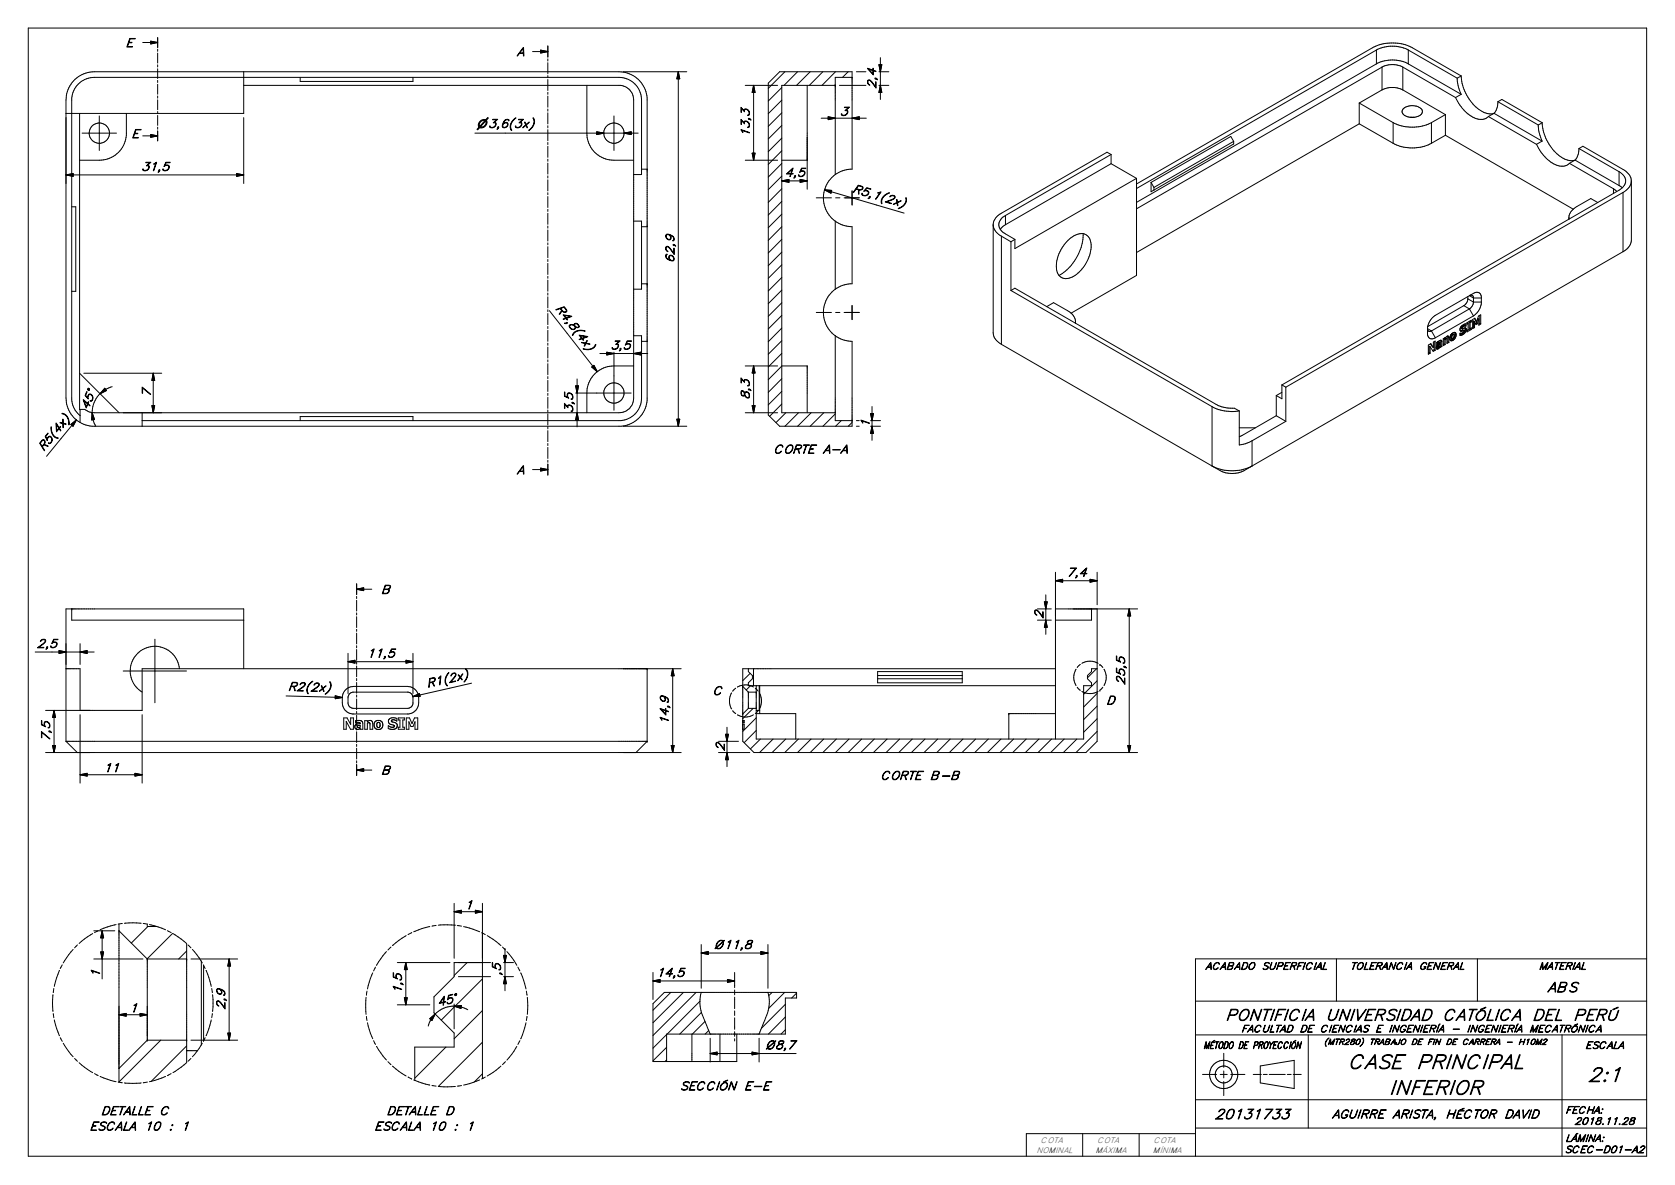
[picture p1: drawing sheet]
<svg xmlns="http://www.w3.org/2000/svg" width="594mm" height="420mm" viewBox="0 0 594 420" stroke-linecap="round" stroke-linejoin="round" font-family="sans-serif">
<g fill="none" stroke="#000" stroke-width=".35">
<path d="M10 9.9h574v400.1h-574zM50.6 15.1h5.3M53.5 14.6l2.4 .5-2.4 .5zM55.9 13.3v3.5M55.9 17.4v.8M55.9 18.8v3.6M188.9 18.3h5.4M191.8 17.8l2.5 .5-2.5 .5zM194.3 16.3v3.9M488.2 17.7l-85.1 49.1M488.2 17.7a12.3 12.3 0 0 1 11.3 0M488.2 17.7v4.9"/>
<path d="M499.5 17.7l17.3 10M499.5 17.7v4.9M26.6 28.1a10.3 10.3 0 0 1 6.8-2.7h186.1a10 10 0 0 1 10 9.3v107.2a10.1 10.1 0 0 1-9.2 9.2h-187.6a10 10 0 0 1-9.3-10v-105.7a10.3 10.3 0 0 1 3.2-7.3zM55.9 23v.7M55.9 24.4v3.5M55.9 28.5v.8M55.9 29.9v3.5M55.9 34v.8M55.9 35.4v3.5M55.9 39.5v.8M86.4 30.3h133.7a5.2 5.2 0 0 1 4.6 5.1v105.7a5.1 5.1 0 0 1-5.2 5.2h-186.1l-2-.3a4.3 4.3 0 0 0-3.2-.8M86.4 25.4v14.8h-63"/>
<path d="M106.5 27.4v1.5h40v-1.5M194.3 20.9v.7M194.3 22.2v4M194.3 26.8v.8M194.3 28.2v3.9M194.3 32.7v.7M194.3 34.1v3.9M194.3 38.7v.7M208.1 30.3v16.9a9.5 9.5 0 0 0 9.7 9.6h6.9M221.1 25.4h22.5M240.6 25.4l.5 2.5h-1zM240.6 25.4v125.7"/>
<path d="M264.3 30.3h11.5M267.3 30.3l.5 2.5h-1zM267.3 30.3v26.5M277.3 35.5l-4.8 4.8M277.3 31l-4.8 4.8M278.4 25.4l-5.9 5.9M282.9 25.4l-4.8 4.9M286.3 30.3v36.8M287.4 25.4l-4.9 4.9M291.8 25.4l-4.7 4.9M296.2 30l-.2 .3M296.2 30.3h-18.9v116h18.9"/>
<path d="M296.3 25.4l-4.8 4.9M297.7 30.3h9.4M300.8 25.4l-2 2M302.2 27.4h-6v34.5M303.7 25.4h3.4M311.7 22.9h1.1l-.6 2.5zM311.7 25.4h3.5M311.7 30.3h3.5M312.2 30.3l.6 2.5h-1.1zM312.2 20.4v14.9M482.1 36.5v7.4M482.1 36.5l12 7"/>
<path d="M488.2 22.6a12.1 12.1 0 0 1 11.3 0M488.2 22.6l-85.1 49.2M490.2 31.9l-8.1 4.6M490.2 31.9a8.1 8.1 0 0 1 6.5-.4l.8 .4M490.2 23.8l-87.1 50.2M490.2 23.8a8 8 0 0 1 7.3 0M490.2 23.8v8.1M497.5 31.9l15.1 8.7M497.5 23.8l18.7 10.8M497.5 23.8v8.1M497.7 38.6a4.9 4.9 0 0 1 6.7 .4 1.89 1.89 0 0 1-1.7 2.3 4.1 4.1 0 0 1-5.4-1.6zM499.5 22.6l18.7 10.8"/>
<path d="M516.2 34.6a12.4 12.4 0 0 0 8.8 7.7 3.4 3.4 0 0 0 2.9-1M516.8 27.7l.5 3.2 .9 2.5M518.2 26.9a15.2 15.2 0 0 0 9.1 13.3l2.4 .1M518.2 26.9l-1.4 .8M518.2 33.4l-2 1.2M518.2 26.9l-17.3-10a15.6 15.6 0 0 0-14.1 0l-83.7 48.3M531.3 36.1l1.4-.8 14.3 8.2M531.3 36.1a5.9 5.9 0 0 1-1.4 4.1M531.3 36.1l14.3 8.2M28.2 40.2v105M29.1 47.2h12.2M35.2 41.1v12.2"/>
<path d="M44.8 40.2v7.8a9.6 9.6 0 0 1-9.6 8.8h-7M50.6 48.2h5.3M53.5 47.7l2.4 .5-2.4 .5zM55.9 40.9v3.5M55.9 45.1v.7M55.9 46.4v3.6M86.4 41.7v23.4M168.4 47.2h57.9M194.3 40v3.9M194.3 44.6v.7M194.3 46v3.9M194.3 50.5v.8"/>
<path d="M194.3 51.9v3.9M194.3 56.4v.8M194.3 57.8v3.9M211.7 46.7l2.5 .5-2.5 .5zM217.8 41.1v12.2M221.3 47.2l2.6-.5v1zM227.5 60h2M264.3 56.8h11.5M266.8 54.3h1l-.5 2.5zM277.3 58l-4.8 4.8M277.3 53.5l-4.8 4.8M277.3 49l-4.8 4.8"/>
<path d="M277.3 44.5l-4.8 4.8M277.3 40l-4.8 4.8M277.3 56.8h9M291.2 41.9h16M293.7 41.4l2.5 .5-2.5 .5zM302.2 41.9l2.6-.5v1zM394.1 54.8l-1.5-.8-37.4 21.6a5.1 5.1 0 0 0-3 3.9v38.5a4.6 4.6 0 0 0 3 4.1M394.1 58l-37.5 21.7M394.1 54.8v3.2M394.1 54.8l-37.5 21.6M394.1 58l9 5.2M437.5 50.1v1l-28.2 16.3"/>
<path d="M437.5 50.1l-28.2 16.4M437.5 50.1l-1-1.7-28.2 16.3M482.1 43.9l12 6.9M482.1 43.9l-79 45.6M494.1 50.8a14.6 14.6 0 0 0 13.6 0M494.1 43.5a15 15 0 0 0 13.6 0M494.1 43.5v7.3M500.2 41.6h1.4M507.7 43.5v7.3M512.6 40.6v7.4M512.6 48l-4.9 2.8M512.6 40.6l-4.9 2.9"/>
<path d="M512.6 48l45.4 26.2M527.9 41.3l17 9.9M529.9 40.2l-2 1.1M529.9 40.2l17 9.8M544.9 51.2a12.6 12.6 0 0 0 8.8 7.7 3.4 3.4 0 0 0 2.9-1M545.6 44.3a13.3 13.3 0 0 0 1.3 5.7M546.9 50l-2 1.2M547 43.5a15.2 15.2 0 0 0 9 13.3l2.5 .1M547 43.5l-1.4 .8M556.6 57.9l15.7 9M558.6 56.8l-2 1.1M558.6 56.8l15.6 9"/>
<path d="M560 52.7l1.4-.8 14.2 8.2a5 5 0 0 1 3 3.8v21.3a4.9 4.9 0 0 1-3 4M560 52.7a6 6 0 0 1-1.4 4.1M560 52.7l14.2 8.2M23.4 62l2.5-.4v.9zM23.4 62h63M25.4 73.3h1.5v30h-1.5M83.9 61.6l2.5 .4-2.5 .5zM194.3 62.4v.7M194.3 63.8v3.9M194.3 68.3v.7M194.3 69.7v3.9M194.3 74.2v.8"/>
<path d="M194.3 75.6v3.9M224.7 61.9h2.8v-26.5a8 8 0 0 0-8-8h-186.1a8.2 8.2 0 0 0-8 7.4v107a8.1 8.1 0 0 0 3 5.6M224.7 78.4h2.8v24.1h-2.8M277.3 64.1l2.5-.5v1zM277.3 75.9l-4.8 4.8M277.3 71.4l-4.8 4.8M277.3 66.9l-4.8 4.9M277.3 62.4l-4.8 4.8M277.3 64.1h9M283.8 63.6l2.5 .5-2.5 .5zM289.5 70.1h5.4M292.4 67.3l2.6 .2-.3 1z"/>
<path d="M292.4 67.3l28.3 8.3M296.2 78.4a10.4 10.4 0 0 0 6 2v20.2a10.2 10.2 0 0 0-6 1.9M296.2 61.9a10.2 10.2 0 0 1 6-1.9v-34.6h-25.7l-4 4.1v117.7l4 3.9h25.7v-30.1a10.4 10.4 0 0 1-6-2M296.2 78.4v24.1M296.2 61.9a10.2 10.2 0 0 0 0 16.5M296.4 70.1h1.5M299.4 70.1h5.4M302.2 67.7v5M352.2 79.9a5.3 5.3 0 0 0 3 3.8M356.6 76.4v3.3M356.6 79.7l-1.8 1.6M356.6 76.4a3.3 3.3 0 0 0-1.9 4.9"/>
<path d="M403.1 63.2v34.5l-23.2 13.3M403.1 63.2l-43.1 24.9v-3.2M408.3 64.7l1 1.8M408.3 64.7v3.3l1-.6M409.3 66.5v.9M566.7 71.8l-2.5-1.4-4.9 2.8a4.8 4.8 0 0 0-2.8 4.5M572.3 66.9l1.1 1M572.3 66.9v1.7M574.2 60.9a3.5 3.5 0 0 1 2.3 3.3 3.5 3.5 0 0 1-2.3 3.2l-119.5 69.1M574.2 65.8l1.2 .8M574.2 60.9v4.9M575.6 68.2l-119.6 69.1"/>
<path d="M575.6 68.2v21M578.6 64.4a5 5 0 0 1-3 3.8M194.3 80.1v.8M194.3 81.5v4M194.3 86.1v.7M194.3 87.5v3.9M194.3 92v.8M194.3 93.4v3.9M194.3 98v.7M194.3 99.3v4M227.5 80.4h2M277.3 98.4l-4.8 4.8"/>
<path d="M277.3 93.9l-4.8 4.8M277.3 89.4l-4.8 4.8M277.3 84.9l-4.8 4.8M277.3 80.4l-4.8 4.8M354.7 81.3l1 1 4.3 2.6M355.2 83.7v38.4M355.2 83.7l3.4 2M358.6 85.7v17.3M360 84.9l-1.4 .8M378.8 85.2a5.5 5.5 0 0 1 6.6-1.8 6.2 6.2 0 0 1 1.1 7 12.1 12.1 0 0 1-7.7 8.3 3.8 3.8 0 0 1-4.1-4.9 13.3 13.3 0 0 1 4.1-8.6zM384.2 82.8a17.7 17.7 0 0 1-8.6 14.9M575.6 89.2l-131.5 76"/>
<path d="M194.3 103.9v.7M194.3 105.2v4M194.3 109.8v.7M194.3 111.2v3.9M194.3 115.7v.8M194.3 117.1v3.9M194.9 110.2l16.9 21.6M224.7 119h2.8v22.1a8.1 8.1 0 0 1-7.2 8h-169.9M227.5 100.6h2M277.3 116.3l-4.8 4.9M277.3 111.8l-4.8 4.8M277.3 107.4l-4.8 4.7"/>
<path d="M277.3 102.9l-4.8 4.8M289.5 110.8h5.4M296.2 119v30.1h6M296.2 102.5a10.2 10.2 0 0 0 0 16.5M296.4 110.8h1.5M299.4 110.8h5.4M302.2 108.3v5M358.6 103l71.3 41.2M358.6 103l1.4-.8 71.3 41.2a11.2 11.2 0 0 0 6.5 1.3l1.7 1M371.3 108.7l2.4-1.4 4.9 2.9a4.6 4.6 0 0 1 2.8 4.4l.1-.6M506.3 116.8a.86 .86 0 0 0 1.4 .5M506.3 116.5l1.4 .8"/>
<path d="M507.7 117.3l1.4 2.5M512.3 119.8l.3 .2M512.4 119.9l-.2 .3M512.6 120v-.3l-.7 .4v2.5l.7-.4M512.6 119.9l.3 .2M512.6 119.8l.5 .2M512.7 119.8a.61 .61 0 0 1 .5-.6 .61 .61 0 0 1 .7 .4v1.8M512.7 119.8l-.1 .2M513.5 119.2v2M513.5 119.6l.4 .2M514.6 119.4l.3 .2M514.7 118.7v1.2"/>
<path d="M514.7 118.7l.3 .2M514.7 119.9l.3 .2M514.7 119.9l.4 .2M514.8 118.5a.87 .87 0 0 1 .8-.6 .87 .87 0 0 1 .8 .5l-.1 1-1 1.2M514.8 118.5l-.6 1.2 .2 .9M514.8 118.5l-.1 .2M514.9 118.4l-.1 .1M514.9 119.6l.1 .5M515 118.9l-.1 .7M515.3 118.6l-.3 .3M515.6 118.5l-.6-.1 .3 .2M515.6 118.5v1.4"/>
<path d="M515.6 118.5l-.3 .1M515.6 119.9l-.2 .2M515.7 119.4v.1M516 117.9l.1 .9-.5 1.1M516.1 118.5l.3 .2M517.9 117.2l.5 .2M517.9 117.2h.2M518.1 117.2l.3 .2M518.2 116.1l.3 .2M518.5 118.4l.3 .2M518.5 118.4l-.7 .3M518.5 116.4l.1 .1"/>
<path d="M518.6 115.6l.4 .1M518.7 116l-.4-.3-.2 .3-.2 1.2M518.7 116l-.2 .4M518.7 117l.3 .2M518.7 117l-.6 .2M518.7 117l.6 .2M519 117.2l-.6 .2M519 117.2h.3M519.2 108.4l2 1.1M519.2 108.4l-12.9 7.4M519.3 117.2a.97 .97 0 0 1-1.5 1v.8l1-.4M519.5 115.4l.4 .2"/>
<path d="M519.6 115.4l.3 .2M519.6 115.4l-1.1 .2M519.6 114.9v.5M519.6 116.2l-.2 1.4-.9 .8M519.6 116.2l-1 .3M519.6 116.2h.2a1.65 1.65 0 0 1-1 2.4M519.7 116.6l.4 .2M519.9 115.6v-.8a1.8 1.8 0 0 0-1.7 1.4l.4 .3M519.9 115.6l-1.2 .4M520.1 117l-.1 .1M520.3 114.6l.4 .2M520.6 106l2 1.1"/>
<path d="M520.6 106a3 3 0 0 1-1.4 2.4M520.6 105.2v.8M520.7 114.8v2.1l-.4 .2v.6l1.5-.9M521.1 114.2v2.1l.3 .2M521.1 114.2l.3 .1M521.2 104.8a.89 .89 0 0 1 1-.1 .89 .89 0 0 1 .4 1zM521.2 109.5l1.4 2.5M521.2 109.5l-13.5 7.8M521.4 116.5l.4-.3v.6M521.4 114.3v2.2M521.5 113.7v.2M521.5 116.5v.1"/>
<path d="M521.5 116.6l.3 .2M521.5 113.9l.3 .2M521.5 113.9l-.4 .3M521.5 116.6l-1.2 .7M521.8 114.1v-.6l-1.5 .9v.6l.4-.2M521.8 114.1l-.4 .2M522.6 112a6.3 6.3 0 0 0 2.8-4.5v-2.2a1.68 1.68 0 0 0-1-1.6 1.68 1.68 0 0 0-1.8 .3l-13.5 7.8a6.4 6.4 0 0 0-2.8 4.5v2.2a1.65 1.65 0 0 0 1 1.6 1.65 1.65 0 0 0 1.8-.3M522.6 107.1a3 3 0 0 1-1.4 2.4M522.6 116l.4 .2M522.6 116l-.3 .1M522.6 105.7v1.4M522.6 112l-13.5 7.8"/>
<path d="M522.6 105.7h2.8M522.6 107.1h2.8M522.9 112.9l.8 1.1M523 114v2.2M523 114l-.4-.2v2.2M523 114l.5 1.1 .5-.3M523.6 114.6l.4 .2M523.6 114.6l-.3 .2M523.7 114l.7-1.9 .8-.5v3.3M523.7 114l-.6-1.2-.8 .5v3.2l.7-.3M524.5 113.1l-.5 1.7M524.5 113.1l-.4-.2-.5 1.7"/>
<path d="M524.5 113.1v2.2l.7-.4M524.8 111.8v2.9M524.8 114.7l.4 .2M524.8 114.7l-.3 .2M28.2 132.3l14 14M29.7 132.3h27.7M35.5 139.6a9.4 9.4 0 0 0-2.8 6.7M37.2 137.7l.6 .8-2.3 1.1zM39.8 137.1l-2.3 1-2 1.5M54.3 132.3l.6 2.6h-1zM54.3 132.3v14M194.3 121.7v.7"/>
<path d="M194.3 123.1v3.9M194.3 127.6v.7M194.3 128.9v4M194.3 133.5v.8M194.3 134.9v3.9M194.3 139.4v.8M204.2 136.8h1l-.5 2.6zM204.2 139.4h19.7M204.7 134.4v16.9M209.9 130.1l.7-.6 1.2 2.3zM212.8 125.3h16.9M215.2 124.9l2.6 .4-2.6 .6z"/>
<path d="M217.8 124.9v20.6M224.7 125.3l2.5-.4v1zM224.7 129.8h-6.9a9.6 9.6 0 0 0-9.7 9.6v6.9M227.5 121h2M264.3 129.8h11.5M267.3 129.8l.5 2.4h-1zM267.3 129.8v16.5M277.3 138.8l-4.8 4.8M277.3 134.3l-4.8 4.8M277.3 129.8l-4.8 4.8M277.3 125.3l-4.8 4.8M277.3 120.8l-4.8 4.8"/>
<path d="M277.3 129.8h9v16.5M355.2 122.1l74.7 43.1M454.7 136.5l1.3 .8M454.7 136.5v4.9l-2-1.1M454.7 139.1l-2 1.2M456 137.3v12.1M506.9 125l.3 .2M506.9 125l-.3 .2M507.2 123l1.1 1.6 .7-.4M507.2 123v2.2M507.2 123l-.3-.2v2.2M507.3 121.9l1.1 1.3"/>
<path d="M508.4 123.2v-1.9l.6-.4v3.3M508.4 123.2l-.9-1.4-.9 .5v3.3l.6-.4M508.7 121.2v2.8M508.7 124l.3 .2M508.7 124l-.6 .3M509.5 123.6l.6 .1M509.6 122h.1M509.7 122.6l.4 .3M509.7 121.4l.8-.6 .8-.1 .1 2.2M509.7 121.4l-.1 .6M509.7 121.4l-.1 .1M509.7 123.5l.4 .2"/>
<path d="M509.7 123.5l-.2 .1M509.9 121.3l.8 .1M509.9 121.3l.3 .2M509.9 121.3l-.2 .1M510.1 122.9h.1M510.1 122.9l.1 .1M510.1 122l-.1 .1M510.1 123.1l-.4 .4M510.1 123.1l.4 .3M510.2 123h.1M510.2 122l-.1 .1M510.2 123l-.1 .1"/>
<path d="M510.2 122l.5 .1M510.2 122l-.5 .5 .5 .5M510.3 122.4l-.2 .5M510.3 122.4l-.4-.2-.3 .4-.1 1M510.5 123.4l-.4 .3M510.5 122.9l.2 .1M510.7 121.4l-.5 .6M510.7 121.4l-1.1 .6M510.7 122.1l-.4 .3M510.7 122.1v.5l-.5 .4M510.7 123l-.2 .4M511 120.6v2"/>
<path d="M511 122.6l.4 .3M511 122.6l-.4 .3M511 120.9l.4 .3M511.4 122.9l-.7 .3v-.2M512.2 122l.4 .2M512.2 122l-.3 .2M512.2 120.2l.4 .2M512.2 120.2v1.8M512.6 120.4v1.8M512.9 120.1l-.3 .3M513 120h.1M513 120l-.1 .1"/>
<path d="M513.1 120l.1 .1M513.2 120.1v1.7l.7-.4M513.5 121.2l.4 .2M513.5 121.2l-.3 .2M514.4 120.6h.9M515 120.4l.3 .2M515 120.4l-.7 .2M515 120.1h.1M515.4 120.1h-.3M515.4 120.1l-.4 .3M25.1 150.5l2-1.6-1.2 2.2zM27.1 148.9l-10.6 12.9"/>
<path d="M28.2 145.2l.2 4.6M32.7 146.3l.8 2.5-1 .1zM32.7 146.3a8.6 8.6 0 0 0 1 4.3l.2 .5M50.4 146.3v4.8M53.9 143.8h1l-.6 2.5zM106.5 149.1v-1.4h40v1.4M194.3 140.8v4M194.3 145.4v.7M194.3 146.7v4M194.3 151.3v.8M194.3 152.7v3.9M194.3 157.2v.8"/>
<path d="M194.3 158.6v4M204.7 146.3l.5 2.5h-1zM221.1 151.1h22.5M240.1 148.6h1l-.5 2.5zM264.3 146.3h11.5M266.8 143.8h1l-.5 2.5zM277.3 143.3l-4.3 4.3M278.7 146.3l-3.5 3.6M283.2 146.3l-4.8 4.8M287.7 146.3l-4.8 4.8M292.2 146.3l-4.8 4.8M296.2 146.8l-4.3 4.3"/>
<path d="M298.4 149.1l-2 2M302.2 149.8l-1.3 1.3M303.7 151.1h1.1M303.7 149.1h1.1M308.8 146.6h1l-.5 2.5zM308.8 151.1h3.5M308.8 149.1h3.5M309.3 151.1l.5 2.6h-1zM309.3 144.1v12M429.9 144.2a15.2 15.2 0 0 0 9.6 1.5M429.9 144.2v21M439.5 145.7v12.1l2.2-.4 2.4-1.1"/>
<path d="M439.5 151.7h5.8M444.1 156.3v8.9M452.7 147.4l-13.2 7.5M452.7 147.4l3.3 2M452.7 140.3v7.1M456 149.4l-11.9 6.9M188.9 166.5h5.4M191.8 166l2.5 .5-2.5 .5zM194.3 163.2v.7M194.3 164.5v3.9M429.9 165.2a15.7 15.7 0 0 0 14.2 0M429.9 165.2l2.9 1.7a9.3 9.3 0 0 0 8.4 0l2.9-1.7"/>
<path d="M25.4 215.9v4h61M126.5 208.9l2.5-.5v1zM126.5 207v3.8M126.5 211.5v.7M126.5 212.9v3.8M126.5 217.3v.8M126.5 218.7v3.8M126.5 208.9h5.4M368 215.9h4.9M368 219.9h4.9M370.4 213.4h1l-.5 2.5zM370.9 219.9l.5 2.5h-1z"/>
<path d="M370.9 210.9v14M374.3 205.9l2.6-.5v1zM374.3 215.9h29.2M374.3 202.9v59.1M374.3 205.9h14.8M386.6 205.4l2.5 .5-2.5 .5zM387.1 215.9v4h-12.8M389.1 215.9v46.9l-4 4h-117.7l-4-4v-25.7h110.9M389.1 202.9v11.5M400.5 215.9l.5 2.5h-1zM400.5 215.9v50.9M12.5 231.2h20.9"/>
<path d="M20.9 230.7l2.5 .5-2.5 .5zM23.4 237.1h5v14.8M28.4 231.2l2.5-.5v1zM28.4 228.2v7.4M43.7 237.9h22.5M54.9 226.7v22.5M63.6 237.1a8.7 8.7 0 0 0-13.3-6.6 8.7 8.7 0 0 0 .1 14.9M86.4 237.1v-21.2h-63v46.9M123.4 234.6l2.5-.5v1zM123.4 231.6v14.3M123.4 234.6h23.1M126.5 223.1v.8"/>
<path d="M126.5 224.5v3.8M126.5 228.9v.8M126.5 230.3v3.8M126.5 234.7v.8M126.5 236.1v3.8M144 234.1l2.5 .5-2.5 .5zM146.5 231.6v14.3M229.5 237.1v25.7M238.6 237.1l.5 2.5h-1zM238.6 237.1v29.7M241.6 237.1h-191.2v14.8h-34.2M265.4 237.1v1l1.5 1.4v1.2l-1.5 1.4v1h108.9"/>
<path d="M266.1 238.8l-2.7 2.5M267.2 237.1v6M311.3 238.1h30v4h-30zM311.3 239.5h30M381.6 237.3a5.6 5.6 0 0 0 0 5.7M383.1 235.6l-1 1.1M383.7 235.2a5.8 5.8 0 0 1 5.8 0M388.9 237.1l-3.2 3.2M389.1 237.1h-2v1l-1.4 1.4v1.2l1.4 1.4v1h-2.8v18.9h-116.1v-18.9M390.1 235.6l1.1 1.1M391.6 237.3a5.6 5.6 0 0 1 0 5.7M19.2 251.9l.5 2.5h-1z"/>
<path d="M19.2 251.9v14.9M28.4 253.4v24.3M50.4 253.4v24.3M101.5 246.8l19.9 .5M118.9 246.7l2.5 .6-2.5 .4zM121.9 254.6h1.2l1.3 2.2v-2.2h.9v4h-1l-1.5-2.8v2.8h-.9zM122.4 244.7l1.2-.9 1.8-.4h19.1a4 4 0 0 1 4 4v1.8a4 4 0 0 1-3.5 4h-20a4 4 0 0 1-3.6-4l.1-2.8zM123.9 246.1l1.2-.7h19.7l1 .5 .6 .8 .1 2.8-.7 1.2-1.3 .5-19.4-.1-1-.4-.7-1.2v-2.4zM126.1 255.6l1.6-.1a1.04 1.04 0 0 1 1 1v2.1h-.9v-.4a1.03 1.03 0 0 1-1.9-.1 1.03 1.03 0 0 1 1.1-1.4l.8-.1a1.05 1.05 0 0 0-1.7-.3zM126.5 240.6v.7M126.5 242v3.8M126.5 246.4v.8"/>
<path d="M126.5 247.8v3.8M126.5 252.3v.7M126.5 253.6v3.9M126.5 258.1v.7M126.5 259.5v3.8M126.9 257.3l.9-.2v.7l-.6 .2a.39 .39 0 0 1-.4-.2 .39 .39 0 0 1 .1-.5zM127.5 258.4l-.1 .1M129.4 255.5h.9v.4a1.05 1.05 0 0 1 1.1-.5 1.05 1.05 0 0 1 .8 .9v2.3h-1v-2.1l-.4-.3-.5 .2v2.2h-.9zM133.8 256.3l.1-.1a.73 .73 0 0 1 .9 .2 .73 .73 0 0 1 0 .9 .56 .56 0 0 1-.4 .6 .56 .56 0 0 1-.7-.3zM137.9 255.1a2.26 2.26 0 0 1 2.9-.3l-.1 .9a.97 .97 0 0 0-1-.6 .97 .97 0 0 0-.9 .7l.3 .1a1.46 1.46 0 0 1 1.7 1.9 2.46 2.46 0 0 1-3.1 .5v-1l1.3 .6a.51 .51 0 0 0 .6-.1 .51 .51 0 0 0 .2-.6l-.3-.1a1.39 1.39 0 0 1-1.4-.5 1.39 1.39 0 0 1-.2-1.5zM141.3 254.6h2.1v.7h-.5v2.6h.5v.7h-2.1v-.7h.6v-2.6h-.6zM144.1 254.6h1.1l.9 1.9 .9-1.9h1.2v4h-1v-2.7l-.7 1.7h-.8l-.7-1.7v2.7h-.9z"/>
<path d="M146.5 247l2.3-1.1 .2 1zM167.3 242.2l-20.8 4.8M257.8 257.9v13.9M259.5 245.7a5.7 5.7 0 0 0 0 5.7M259.9 252l1 1M260.9 244l-1 1.1M261.6 253.4a5.6 5.6 0 0 0 5.6 0M263.4 256.8h.5v1.8h-.5M263.4 255.5h.5v.7h-.5M263.4 243.4l2 2M265.4 245.4h2.8M265.4 251.2h2.8"/>
<path d="M265.4 251.2l-2 2M265.4 245.4v5.8M266.2 243.1l-1.5 1.5M267.1 251.2l-3.7 3.6M267.2 243.6a5.5 5.5 0 0 0-5.6 0M267.9 244l1 1.1M268.2 259l-4.3 4.3M268.2 254.5l-4.8 4.8M268.2 251.9h1.2M268.2 253h14v9M268.9 252l-1 1M269.3 243.1v8.8"/>
<path d="M269.3 245.7a5.6 5.6 0 0 1 0 5.7M269.4 243.1v9.9M311.3 240.7h30M374.3 253h-16.5v9M382.1 243.7l1 1M383.7 245.2a5.8 5.8 0 0 0 5.8 0M389.1 259.3l-7.5 7.5M389.1 254.8l-4.8 4.8M389.1 250.4l-4.8 4.7M389.1 245.9l-4.8 4.8M389.1 241.4l-4.8 4.8M391.2 243.7l-1.1 1"/>
<path d="M16.2 266.8h225.4M18.7 264.3h1l-.5 2.5zM23.4 262.8h206.1M23.4 262.8l4 4M28.4 274.7l2.5-.5v1zM28.4 274.7h22M47.9 274.2l2.5 .5-2.5 .5zM126.5 273l2.5-.5v1zM126.5 263.9v.8M126.5 265.3v3.8M126.5 269.7v.8M126.5 271.1v3.9"/>
<path d="M126.5 273h5.4M229.5 262.8l-4 4M238.1 264.3h1l-.5 2.5zM254.8 262.8h7.1M254.8 266.8h11.1M257.3 260.3h1.1l-.6 2.5zM257.8 266.8l.6 2.6h-1.1zM269.7 262l-3.6 3.6M274.2 262l-4.8 4.8M278.7 262l-4.9 4.8M283.2 262l-4.9 4.8M287.6 262l-4.7 4.8"/>
<path d="M292.1 262l-4.7 4.8M296.6 262l-4.8 4.8M301.1 262l-4.8 4.8M305.6 262l-4.8 4.8M310.1 262l-4.8 4.8M314.6 262l-4.8 4.8M319.1 262l-4.8 4.8M323.5 262l-4.7 4.8M328.1 262l-4.8 4.8M332.6 262l-4.9 4.8M337 262l-4.7 4.8M341.5 262l-4.8 4.8"/>
<path d="M346 262l-4.8 4.8M350.5 262l-4.8 4.8M355 262l-4.8 4.8M359.5 262l-4.8 4.8M364 262l-4.8 4.8M368.5 262l-4.8 4.8M372.9 262l-4.7 4.8M377.4 262l-4.7 4.8M381.9 262l-4.8 4.8M386.6 266.8h16.9M400 264.3h1l-.5 2.5zM25.9 336.6l-3.5 4.8"/>
<path d="M27.5 335l-1 1.1M32.9 331l-4.8 3.5M33.3 330h7.4M34.8 330l-1.3 .7M35.7 337.5h1l-.5 2.5zM36.2 330l.5 2.5h-1zM36.2 330v17.1M41.2 327.8l-5.7 1.9M42.2 327.6v56l14.8-14.8M42.2 330l10 10M43.4 327.4l-1.5 .3M44.1 327.4h6"/>
<path d="M50.8 327.4l1.5 .3M52.2 327.7v.8h3.5M52.4 328.5l-5.8 5.9M53 327.8l5.7 1.9M59.3 330l1.4 .7M61.2 331l-9 9M61.3 331l4.9 3.5M66.2 337.2l-2.8 2.8M66.2 334.6v42.2M66.7 335l1 1.1M68.2 336.6l3.5 4.8M137.1 337.4l-3.5 4.9"/>
<path d="M138.7 335.8l-1.1 1M144.1 331.7l-4.9 3.6M146 330.7h.1M146 330.7l-1.3 .7M152.4 328.5l-2.7 .7-3 1.2M154.7 328.1l-1.5 .3M155.4 328h6.1M161.1 323.3l2.5-.6v1.1zM161.1 320.3v19.5M161.1 323.3h10M162.2 328.2l1.5 .2M164.4 328.5l5.7 1.9"/>
<path d="M168.6 322.7l2.5 .6-2.5 .5zM170.8 330.7l1.3 .7M171.1 320.3v62.1M172.8 331.7l4.9 3.6M178.2 335.8l1.1 1M178.6 338.8h1l-.5 2.5zM179.1 336.3v15M179.8 337.4l1.7 2 1.8 2.9M248.7 337.9l2.5-.5v1zM248.7 337.9h23.7M248.7 334.9v15.5M269.9 337.4l2.5 .5-2.5 .5z"/>
<path d="M272.4 334.9v15.5M474 340v15M524 340v15M584 340h-160v70M18.8 352.7v5.9M18.9 359.4l.2 1.4M19.1 350.5l-.2 1.5M21.1 344.1l-1.8 5.7M22.1 342.1l-.7 1.3M33.3 340h17.4M42.2 359.8l2.5-.5v1zM42.2 359.8h10"/>
<path d="M49.7 359.3l2.5 .5-2.5 .5zM52.2 340v28.8M52.2 340h14M67.7 340h16.6M71.4 340.9v29.6M72.1 342.1l.7 1.3M72.2 342.3v26.8M73.1 344.1l1.8 5.7M75.1 350.5l.2 1.5M75.3 359.4l-.2 1.4M75.4 352.7v5.9M81.3 340l.5 2.5h-1z"/>
<path d="M81.3 340v28.8M129.8 353.6v6.1M130.2 351.4l-.2 1.5M132.2 344.9l-1.9 5.7M133.2 342.9l-.7 1.4M140.9 341.3h18.7M140.9 356.3h11.5M143.4 353.8h1l-.5 2.5zM143.9 341.3l.5 2.5h-1zM143.9 341.3v15M154.3 359.5l-1.5 2-.9 2.3M161.1 356.7l2.5-.2-.1 1z"/>
<path d="M161.1 356v8.8M161.1 356.7a9.9 9.9 0 0 1 4.8 1.3M161.1 356.7a9.4 9.4 0 0 0-6.8 2.8M162.6 355.6l-6.1 6.1M162.6 346.3h11.4M165.7 341.3l-4.6 4.6M171.1 358.3l-10 10M171.1 347.1l-8.4 8.4M174 341.3h-12.9v5l-7.2 7.1v5.7l7.2 7.2v5h-14v11.7M178.6 341.3h3.5M178.6 346.3h3.5M179.1 346.3l.5 2.5h-1z"/>
<path d="M183.7 342.9l.7 1.4M184.7 344.9l1.9 5.7M186.7 351.4l.2 1.5M187 353.6v6.1M231.6 347.8l2.5-.5v1zM231.6 344.8v9.6M231.6 347.8h29M237.9 351.9l-6.3 6.3M242.4 351.9l-10.8 10.7M246.9 351.9l-15.3 15.3M248.3 355l-11.7 11.6M248.7 351.9a14.2 14.2 0 0 0 1.5 10.7l1.7 4"/>
<path d="M248.8 358.9l-7.7 7.7M258 347.3l2.6 .5-2.6 .5zM260.6 344.8v5.4M260.6 351v1.7M260.6 353.6v4M260.6 358.4v1.6M272.4 351.9l.5 3.2-.3 2.4M272.6 357.5l-.4 1.7-3 7.4M273.8 351.9l-1.2 1.2M278.3 351.9l-5.7 5.6M278.5 356.1l-8.5 8.5M282.5 352.1l-1.7 1.8"/>
<path d="M424 355h160M19.3 361.6l1.8 5.6M21.4 367.9l.7 1.3M22.4 369.9l3.5 4.8M26.5 375.3l1 1M28.1 376.8l4.8 3.5M52.2 368.8h14M52.2 368.8l-10 10M66.2 376.8l-4.9 3.5M66.2 370.8l-12.4 12.5M66.2 372.5h3.9M67.7 368.8h16.6"/>
<path d="M67.7 375.3l-1 1M71.7 369.9l-1.1 1.9-2.4 2.9M72.8 367.9l-.7 1.3M74.9 361.6l-1.8 5.6M80.8 366.3h1l-.5 2.5zM130 360.4l.2 1.5M130.3 362.6l1.1 3.7 .8 2M132.5 369l.7 1.3M133.6 371l2.2 3.4 1.3 1.4M137.6 376.4l1.1 1.1M139.2 378l4.9 3.5M152.4 361.2l1.9-1.7-1.1 2.3z"/>
<path d="M158.2 371.3l-11.1 11M171.1 369.5l-15.6 15.7M177.7 378l-1.8 1.5-3.1 2M179.3 376.4l-1.1 1.1M183.3 371l-1.8 2.8-1.7 2.1M184.4 369l-.7 1.3M186.6 362.6l-1.9 5.7M186.9 360.4l-.2 1.5M236.4 375.8l-.6 .6M236.4 371.3l-4.8 4.8M236.4 366.8l-4.8 4.8M245.4 366.6v9.8"/>
<path d="M250.1 362.2l-4.5 4.4M251.4 365.4l-1.3 1.2M251.9 373.5l2.4-.5v1zM251.9 373.5h30.5M251.9 368.1v8.5M255.3 366.6v9.8M260.6 360.9v4.1M260.6 365.8v1.7M260.6 368.3v.8M261.3 366.6v9.8h-29.7v-20.5l4-4h46.9v2h-4v12.7h-42.1v9.8M266.7 373l2.5 .5-2.5 .5zM269.2 368.1v8.5"/>
<path d="M278.5 365.1l-1.5 1.5M278.5 360.6l-6 6M424 366.9h160M434 373.5v5M434 379.7v2.5M447 378l12-2v10l-12-2zM464 366.9v33.1M554 366.9v43.1M33.5 380.7l1.3 .7M35.5 381.7l5.7 1.8M41.9 383.7l1.5 .2M44.1 384h6"/>
<path d="M52.3 383.7l-1.5 .2M58.7 381.7l-5.7 1.8M60.7 380.7l-1.4 .7M144.7 381.9l1.3 .7M146 382.6h.1M146.7 382.9l5.7 1.8M153.2 384.9l1.5 .2M155.4 385.2h6.1M163.7 384.9l-1.5 .2M170.1 382.9l-5.7 1.8M171.1 380.7l-2.9 2.9M172.1 381.9l-1.3 .7"/>
<path d="M424 400h160M424 389.9h160M426.5 381h5M432.8 381h2.5M434 383.5v5M436.5 381h5M444.5 381h2.9M448 381h1.4M450.2 381h5.6M456.6 381h1.4M458.7 381h2.8M384 402v8"/>
<path d="M404 402v8M424 402h-60v8"/>
<circle cx="35.2" cy="47.2" r="3.6"/>
<circle cx="217.7" cy="47.2" r="3.6"/>
<circle cx="217.7" cy="139.3" r="3.6"/>
<circle cx="134.2" cy="257" r="1.6"/>
<circle cx="434" cy="381" r="5"/>
<circle cx="434" cy="381" r="3"/>
</g>
<g fill="#000">
<circle cx="296.2" cy="30.3" r=".15"/>
<circle cx="227.5" cy="60" r=".15"/>
<circle cx="229.5" cy="60" r=".15"/>
<circle cx="302.2" cy="70.1" r=".15"/>
<circle cx="227.5" cy="100.6" r=".15"/>
<circle cx="229.5" cy="100.6" r=".15"/>
<circle cx="518.6" cy="116.5" r=".15"/>
<circle cx="519.3" cy="117.3" r=".15"/>
<circle cx="509.8" cy="122.8" r=".15"/>
<circle cx="510.1" cy="123" r=".15"/>
<circle cx="510.7" cy="121.6" r=".15"/>
<circle cx="302.2" cy="149.1" r=".15"/>
<circle cx="25.4" cy="215.9" r=".15"/>
<circle cx="229.5" cy="237.1" r=".15"/>
<circle cx="390.1" cy="235.6" r=".15"/>
<circle cx="263.4" cy="255.6" r=".15"/>
<circle cx="263.4" cy="253.2" r=".15"/>
<circle cx="263.4" cy="255.5" r=".15"/>
<circle cx="265.4" cy="245.4" r=".15"/>
<circle cx="268.2" cy="245.4" r=".15"/>
<circle cx="357.8" cy="253" r=".15"/>
<circle cx="390.1" cy="244.7" r=".15"/>
<circle cx="229.5" cy="262.8" r=".15"/>
<circle cx="52.2" cy="340" r=".15"/>
<circle cx="66.2" cy="340" r=".15"/>
<circle cx="52.2" cy="368.8" r=".15"/>
<circle cx="66.2" cy="368.8" r=".15"/>
</g>
<g fill="#000">
<path d="M53.5 14.6l2.4 .5-2.4 .5zM191.8 17.8l2.5 .5-2.5 .5zM240.6 25.4l.5 2.5h-1zM267.3 30.3l.5 2.5h-1zM311.7 22.9h1.1l-.6 2.5zM312.2 30.3l.6 2.5h-1.1zM53.5 47.7l2.4 .5-2.4 .5zM211.7 46.7l2.5 .5-2.5 .5zM221.3 47.2l2.6-.5v1zM266.8 54.3h1l-.5 2.5zM293.7 41.4l2.5 .5-2.5 .5zM302.2 41.9l2.6-.5v1z"/>
<path d="M23.4 62l2.5-.4v.9zM83.9 61.6l2.5 .4-2.5 .5zM277.3 64.1l2.5-.5v1zM283.8 63.6l2.5 .5-2.5 .5zM292.4 67.3l2.6 .2-.3 1zM37.2 137.7l.6 .8-2.3 1.1zM54.3 132.3l.6 2.6h-1zM204.2 136.8h1l-.5 2.6zM209.9 130.1l.7-.6 1.2 2.3zM215.2 124.9l2.6 .4-2.6 .6zM224.7 125.3l2.5-.4v1zM267.3 129.8l.5 2.4h-1z"/>
<path d="M25.1 150.5l2-1.6-1.2 2.2zM32.7 146.3l.8 2.5-1 .1zM53.9 143.8h1l-.6 2.5zM204.7 146.3l.5 2.5h-1zM240.1 148.6h1l-.5 2.5zM266.8 143.8h1l-.5 2.5zM308.8 146.6h1l-.5 2.5zM309.3 151.1l.5 2.6h-1zM191.8 166l2.5 .5-2.5 .5zM126.5 208.9l2.5-.5v1zM370.4 213.4h1l-.5 2.5zM374.3 205.9l2.6-.5v1z"/>
<path d="M386.6 205.4l2.5 .5-2.5 .5zM400.5 215.9l.5 2.5h-1zM20.9 230.7l2.5 .5-2.5 .5zM28.4 231.2l2.5-.5v1zM123.4 234.6l2.5-.5v1zM144 234.1l2.5 .5-2.5 .5zM238.6 237.1l.5 2.5h-1zM370.9 219.9l.5 2.5h-1zM19.2 251.9l.5 2.5h-1zM118.9 246.7l2.5 .6-2.5 .4zM146.5 247l2.3-1.1 .2 1zM18.7 264.3h1l-.5 2.5z"/>
<path d="M28.4 274.7l2.5-.5v1zM47.9 274.2l2.5 .5-2.5 .5zM126.5 273l2.5-.5v1zM238.1 264.3h1l-.5 2.5zM257.3 260.3h1.1l-.6 2.5zM257.8 266.8l.6 2.6h-1.1zM400 264.3h1l-.5 2.5zM35.7 337.5h1l-.5 2.5zM36.2 330l.5 2.5h-1zM161.1 323.3l2.5-.6v1.1zM168.6 322.7l2.5 .6-2.5 .5zM178.6 338.8h1l-.5 2.5z"/>
<path d="M248.7 337.9l2.5-.5v1zM269.9 337.4l2.5 .5-2.5 .5zM42.2 359.8l2.5-.5v1zM81.3 340l.5 2.5h-1zM143.4 353.8h1l-.5 2.5zM143.9 341.3l.5 2.5h-1zM161.1 356.7l2.5-.2-.1 1zM179.1 346.3l.5 2.5h-1zM231.6 347.8l2.5-.5v1zM258 347.3l2.6 .5-2.6 .5zM49.7 359.3l2.5 .5-2.5 .5zM80.8 366.3h1l-.5 2.5z"/>
<path d="M152.4 361.2l1.9-1.7-1.1 2.3zM251.9 373.5l2.4-.5v1zM266.7 373l2.5 .5-2.5 .5z"/>
</g>
<g font-size="7.1">
<text x="477.9" y="378.9">CASE PRINCIPAL</text>
<text x="563.1" y="383.5">2:1</text>
<text x="492.6" y="388.1">INFERIOR</text>
</g>
<text font-size="5.7" x="434.5" y="361.8">PONTIFICIA UNIVERSIDAD CATÓLICA DEL PERÚ</text>
<g font-size="5">
<text x="548.8" y="351.7">ABS</text>
<text x="430.8" y="396.7">20131733</text>
</g>
<g font-size="4.3">
<text x="44.5" y="16.6">E</text>
<text x="183.3" y="19.9">A</text>
<text x="310.7" y="31.5" transform="rotate(-90 310.7 31.5)">2,4</text>
<text x="297.8" y="41">3</text>
<text x="46.6" y="48.9">E</text>
<text x="265.8" y="48.6" transform="rotate(-90 265.8 48.6)">13,3</text>
<text x="50" y="60.5">31,5</text>
<text x="278.3" y="62.6">4,5</text>
<text x="302.1" y="68.1" transform="rotate(16 302.1 68.1)">R5,1(2x)</text>
<text x="239.1" y="93.3" transform="rotate(-90 239.1 93.3)">62,9</text>
<text x="196.8" y="109.4" transform="rotate(52 196.8 109.4)">R4,8(4x)</text>
<text x="216.5" y="123.9">3,5</text>
<text x="53.4" y="140.8" transform="rotate(-90 53.4 140.8)">7</text>
<text x="265.8" y="141.7" transform="rotate(-90 265.8 141.7)">8,3</text>
<text x="31.2" y="145.6" transform="rotate(-67 31.2 145.6)">45°</text>
<text x="203.2" y="146.5" transform="rotate(-90 203.2 146.5)">3,5</text>
<text x="308.3" y="151.6" transform="rotate(-90 308.3 151.6)">1</text>
<text x="15.4" y="160.2" transform="rotate(-51 15.4 160.2)">R5(4x)</text>
<text x="274.3" y="160.7">CORTE A-A</text>
<text x="183.3" y="168.1">A</text>
<text x="378.2" y="204.4">7,4</text>
<text x="135.1" y="210.5">B</text>
<text x="369.9" y="219.4" transform="rotate(-90 369.9 219.4)">2</text>
<text x="13" y="229.7">2,5</text>
<text x="130" y="233.1">11,5</text>
<text x="102.1" y="244.9" transform="rotate(1 102.1 244.9)">R2(2x)</text>
<text x="151.5" y="243.8" transform="rotate(-13 151.5 243.8)">R1(2x)</text>
<text x="398.9" y="242.9" transform="rotate(-90 398.9 242.9)">25,5</text>
<text x="252.7" y="246.4">C</text>
<text x="392.3" y="249.8">D</text>
<text x="237.1" y="257" transform="rotate(-90 237.1 257)">14,9</text>
<text x="17.7" y="263" transform="rotate(-90 17.7 263)">7,5</text>
<text x="256.9" y="266.4" transform="rotate(-90 256.9 266.4)">2</text>
<text x="36.7" y="273.7">11</text>
<text x="135.1" y="274.6">B</text>
<text x="312.2" y="276.4">CORTE B-B</text>
<text x="164.8" y="322.3">1</text>
<text x="253.2" y="336.4">Ø11,8</text>
<text x="35.3" y="346.7" transform="rotate(-90 35.3 346.7)">1</text>
<text x="177.6" y="345.9" transform="rotate(-90 177.6 345.9)">,5</text>
<text x="232.7" y="346.3">14,5</text>
<text x="142.4" y="352.4" transform="rotate(-90 142.4 352.4)">1,5</text>
<text x="45.9" y="358.9">1</text>
<text x="79.8" y="358" transform="rotate(-90 79.8 358)">2,9</text>
<text x="155.4" y="356.8" transform="rotate(-13 155.4 356.8)">45°</text>
<text x="271.4" y="372">Ø8,7</text>
<text x="241" y="386.5">SECCIÓN E-E</text>
<text x="35.7" y="395.3">DETALLE C</text>
<text x="137" y="395.3">DETALLE D</text>
<text x="31.7" y="400.8">ESCALA 10 : 1</text>
<text x="132.7" y="400.8">ESCALA 10 : 1</text>
<text x="472.4" y="396.5">AGUIRRE ARISTA, HÉCTOR DAVID</text>
</g>
<text font-size="4.1" x="169" y="45.3">⌀3,6(3x)</text>
<g font-size="3.5">
<text x="427.5" y="343.7">ACABADO SUPERFICIAL</text>
<text x="478.8" y="343.7">TOLERANCIA GENERAL</text>
<text x="545.8" y="343.7">MATERIAL</text>
<text x="440.2" y="366">FACULTAD DE CIENCIAS E INGENIERÍA - INGENIERÍA MECATRÓNICA</text>
<text x="426.8" y="371.8">MÉTODO DE PROYECCIÓN</text>
<text x="562.2" y="371.8">ESCALA</text>
<text x="555.2" y="394.8">FECHA:</text>
<text x="558.4" y="398.7">2018.11.28</text>
<text x="555.2" y="404.8">LÁMINA:</text>
<text x="554.9" y="408.8">SCEC-D01-A2</text>
</g>
<g font-size="2.9">
<text x="369.1" y="405.1">COTA</text>
<text x="389.1" y="405.1">COTA</text>
<text x="409.1" y="405.1">COTA</text>
<text x="367.6" y="408.8">NOMINAL</text>
<text x="388.6" y="408.8">MÁXIMA</text>
<text x="408.9" y="408.8">MÍNIMA</text>
</g>
<g font-size="2.8">
<text x="469.5" y="370.4">(MTR280)</text>
<text x="485.6" y="370.4">TRABAJO DE FIN DE CARRERA - H10M2</text>
</g>
</svg>
